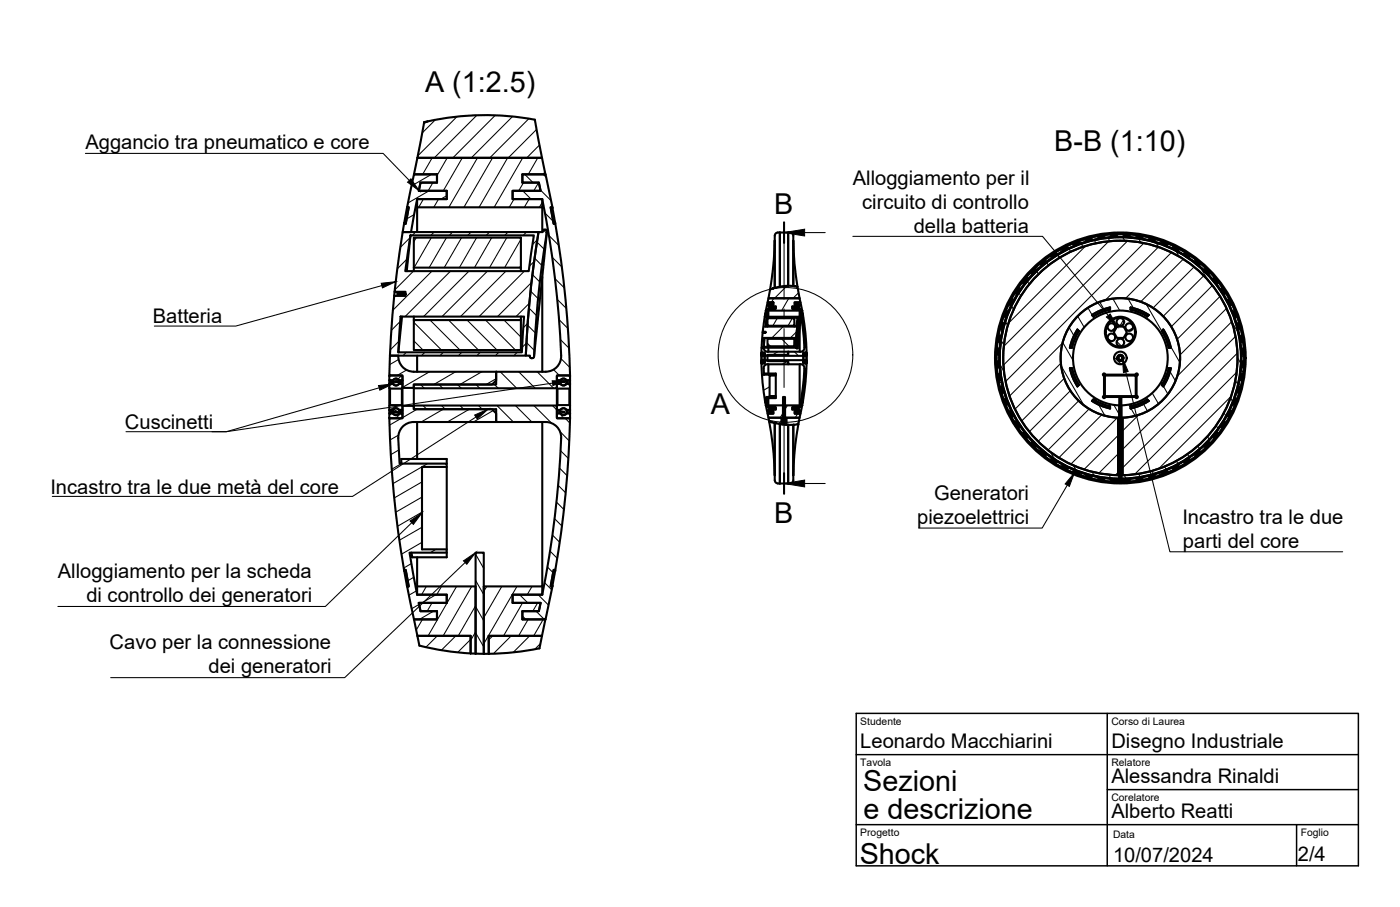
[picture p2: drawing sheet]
<svg xmlns="http://www.w3.org/2000/svg" width="340mm" height="220mm" viewBox="0 0 340 220" stroke-linecap="round" stroke-linejoin="round" font-family="sans-serif">
<!-- layer: Visible -->
<g fill="none" stroke="#000" stroke-width=".51">
<path d="M103 29.7l.9-.2-.9 .3zM129.9 29.1l1.8 9.2h-30.3l1.6-8.5M129.9 29.1a65.4 65.4 0 0 0-26 .4M97.8 56.3h33l-1.8 12.8-.8 8.6-.5 8.6h-33l1.1-14.5h2.7v-.4h-2v-.2h2v-.4h-2.7zM98.2 54.1l.4 .2 .7-4-.4 .2-.7 3.8M98.9 50.3v.1M99.7 57.1h30l-1.3 8.7h-30zM99.7 57.1l-.9 8.7M100.5 57.7h26v7.3h-26zM100.6 42.3h5.6v2h-4l-.5 2h6.8v2h-7.2l-1.5 8h-2l.3-2h.5l.7-4h-.4zM106.2 42.3h-5.6l.8-4h30.3l.8 4h-5.6v2h4l.4 2h-6.8v2h7.2v8M106.2 42.3v2h-4l-.5 2h6.8v2h-7.2v2"/>
<path d="M126.9 42.3h5.6l1.7 8h-.4l.7 4h.4a247.5 247.5 0 0 1 3.6 36.8h-3.2v3.1h-34.8v-.9h20v-3.1v2.1l-1 1h-19v.8h-2.7v-3h-3.2l.1-4.8h2.1a3.7 3.7 0 0 0 3.7 3.9h32.1a3.8 3.8 0 0 0 3.7-3.9 241.6 241.6 0 0 0-4.6-38h-7.2v-2h6.8l-.4-2h-4zM130.8 56.3h1l.2-.4 .2-.2 .5 .1 .2 .2a275 275 0 0 0-3.2 30.6l-.2 .3h-.4l-.3-.2-.1-.4h-1l.5-8.6 .8-8.6zM131.7 50.3h-30.4v6M132.9 56.2l-3.2 30.4M134.2 50.3v.2M134.7 54.3h-.2l-.7-4 .4 .2 .7 3.8M134.9 54.1l-.2 .2M188.2 58.4v11.5M188.2 58.4l-.2 4.8-.9 7.1M189 56.4h.4M189 56.4a.75 .75 0 0 0-.8 .8v1.2M189.4 56.4v13.2"/>
<path d="M189.4 56.4h2.1v13M192.7 58.4v11M192.7 58.4a74.2 74.2 0 0 0 1 11.2M192.7 58.4v-1.2a.87 .87 0 0 0-1.2-.7v12.9M259.2 59.8l-.2 .2M261 59.1l-.3 .1M261.5 58.8l-.2 .1M262.1 58.6l-.3 .1M262.3 59l-1.5 .6M263.9 58l-.2 .1M264.5 57.9h-.2M265.1 57.7l-.3 .1"/>
<path d="M265.3 58.2l-1.5 .4M267 57.3l-.3 .1M267.6 57.2l-.3 .1M267.6 57.4l-.2 .1v.2l-1.8 .5-1 .1-.2-.2v.2l-.9 .5-1.9 .4-.1-.2v.3l-1.7 .9-1 .3-.1-.2M268.2 57.2h-.3M268.3 57.6l-1.5 .2M270.1 57h-.3M270.5 57.1v.2l-1.9 .4-1-.1v-.2M270.7 57.1v.2l1 .2 1.9-.2v-.2h.2M270.7 57a4.7 4.7 0 0 1 3 0 4.5 4.5 0 0 1 3 .3h.1a4.5 4.5 0 0 1 3 .7h.1a4.4 4.4 0 0 1 2.8 .9l.3 .1M270.7 57.1h-.2M270.7 56.9h-.2"/>
<path d="M270.7 57h-.1a4.5 4.5 0 0 0-3 .3h-.1a4.5 4.5 0 0 0-3 .7h-.1a4.4 4.4 0 0 0-2.9 .9l-.1 .1a4.6 4.6 0 0 0-2.7 1.2M271.3 56.9h-.2M271.4 57.4h-1.6M272.9 57.4h1.6M273 56.9h.2M273.6 56.9h.2M273.8 57.1v.2l1.9 .4 1-.1v-.2M274.2 57h.3M276 57.6l1.5 .2M276.1 57.2h.3M276.7 57.4l.2 .1v.2l1.8 .5 1 .1v-.2M276.7 57.2l.3 .1"/>
<path d="M277.3 57.3l.3 .1M279 58.2l1.5 .4M279.2 57.7l.3 .1M279.8 58.1h.2l-.1 .2 .9 .5 1.9 .4v-.2l.2 .1-.1 .2 1.7 .9 1 .3 .1-.2M279.8 57.9h.2M280.4 58l.2 .1M282 59l1.5 .6M282.2 58.6l.3 .1M282.8 58.8l.2 .1M283 59a4.5 4.5 0 0 1 2.7 1.2l.1 .1M283.3 59.1l.3 .1M285.1 59.8l.2 .2"/>
<path d="M95.9 70.8l-.1 1M97.3 76.8h30l-.5 8.7h-30zM97.7 76.8l-.9 8.7M100.5 77.7h26v7.3h-26zM100.5 76.8v.9M100.5 65v.8M126.5 76.8v.9M126.5 65v.8M131.7 67.1v23.1M185.8 76.9h8.2l-.7 7.5h-8.3l.3-3.6h.6l-.5-.1 .5-.2h-.6zM185.9 76.3v.1M186 75.4h.1"/>
<path d="M186 75.4l-.1 .9M186.1 75.4l-.2 1M186.1 75.4h-.1M186.2 77.1h7.5l-.3 2.2h-7.5zM186.2 77.1l-.2 2.2M186.4 77.2h6.6v1.9h-6.6zM186.4 79.1v.2M186.5 73.4h1.4v.5h-1l-.1 .5h1.6v.5h-1.8l-.3 2h-.5zM186.6 75.4v1.5M186.7 72.4h7.5l.2 1h-1.4v.5h1l.1 .5h-1.7v.5h1.8v.5h-7.6v-.5h1.8v-.5h-1.6l.1-.5h1v-.5h-1.4zM188.2 69.9l-1.1 .4M189.4 69.6l-1.2 .3"/>
<path d="M191.5 69.4h1.2M191.5 69.4l-2.1 .2M192.7 69.4l1 .2M193 79.1v.2M193.7 69.6l.5 2.8h-7.5l.4-2.1M194 76.9l.5-.1-.8 7.7h-.1l-.3-.1zM194.2 79.6v5.8M194.2 75.4v1.5M194.5 76.9l-.8 7.6M194.8 75.4l.1 1 .2-.1M194.8 75.4h.1M194.9 75.4l.1 .9"/>
<path d="M194.9 75.4h.1M195 76.3v.1M243.1 79.6l-.1 .2M243.2 79v.2M243.3 79.3h.2v1l-.6 1.9-.2-.1 .3 1.3-.4 1.8h-.2v.2h.2l.1 1-.1 1.9h-.2v.3l.2-.1 .2 1 .1 1.9h-.2v.3l.2-.1 .6 1.9v.9l-.2 .1 .1 .2 .2-.1 .4 .9 .5 1.9-.2 .1v.2l.2-.1a6.5 6.5 0 0 1 1.1 2.9l.2-.1 1.1 1.6 .4 .9-.2 .1M243.4 78.4l-.1 .3M243.8 78.5l-.4 1.5M244 76.6l-.1 .2M244.2 76l-.1 .2M244.3 76.3l.2 .1-.2 1-.7 1.7h-.2l-.1 .2M244.3 76.1l-.1 .1a4.4 4.4 0 0 0-.9 2.8v.1a4.4 4.4 0 0 0-.7 3v.2M244.4 75.4l-.1 .3"/>
<path d="M244.9 75.6l-.6 1.4M245.2 73.7l-.1 .2M245.5 73.2l-.1 .2M245.6 73.2l-.1 .1a4.4 4.4 0 0 0-1.2 2.8M245.8 72.6l-.1 .2M246.2 72.8l-.7 1.4M246.7 70.9l-.1 .3M247 70.7l-1.2 1.5-.2 1M247.1 70.4l-.2 .2M247.1 70.5l-.1 .2M247.4 69.9l-.1 .3M247.8 70.1l-.8 1.3"/>
<path d="M248.6 68.4l-.2 .2M248.9 67.9l-.1 .2M249 68l-.1 .1a4.4 4.4 0 0 0-1.8 2.4M249.1 68l-.2 .2 .2 .1-.5 .9-1.2 1.5-.2-.2-.1 .2 .2 .1-.4 1-1.1 1.6-.2-.2-.1 .2 .2 .1-.2 1-1 1.7-.1-.1-.1 .2M249.3 67.4l-.1 .2M249.7 67.7l-1 1.2M250.6 66l-.2 .2M251 65.6l-.1 .2M251.1 65.7h-.1a4.6 4.6 0 0 0-2 2.3M251.1 65.7l-.1 .2 .1 .1-1.1 1.6-.8 .6-.2-.1M251.5 65.2l-.2 .1M251.8 65.5l-1.1 1"/>
<path d="M252.9 63.9l-.2 .2M253.3 63.8l.1 .1-.6 .8-1.5 1.2-.2-.2M253.4 63.5l-.2 .2M253.9 63.1l-.2 .2M254.2 63.4l-1.2 1M255.4 62l-.2 .1M255.9 61.7l-.2 .1M256 61.8l-.2 .2 .1 .1-1.4 1.3-.9 .4-.1-.2-.2 .2M256.4 61.3l-.2 .2M256.7 61.7l-1.3 .8M258.1 60.4l-.2 .1M258.6 60.1l-.2 .1"/>
<path d="M258.7 60.2h-.1a4.5 4.5 0 0 0-2.7 1.5v.1a4.4 4.4 0 0 0-2.5 1.8h-.1a4.3 4.3 0 0 0-2.2 2.1M258.7 60.3l-.2 .1 .1 .2-1.6 1.1-.9 .3-.1-.2M259.4 60.2l-1.3 .7M261.7 80l.4 .3M261.7 80l-1 1.8-.8 2.6M265.3 76.5l2.4-1.3 2-.6-.1 .5-2.3 .8-1.7 .9zM271.3 79.3h1.6l.8 1.3-.8 1.4h-1.6l-.7-1.4zM274.6 74.6v.5M274.6 74.6l2.6 .9 1.8 1-.3 .3-1.7-.9-2.3-.8M284.9 60.2l1.3 .7M285.6 60.3l.2 .1-.1 .2 1.6 1.1 .9 .3 .1-.2 .2 .1-.2 .2 1.5 1.3 .9 .4 .1-.2 .2 .2M285.7 60.1l.2 .1"/>
<path d="M285.8 60.3a4.5 4.5 0 0 1 2.6 1.5 4.6 4.6 0 0 1 2.5 1.8h.1a4.4 4.4 0 0 1 2.2 2.1h.1a4.8 4.8 0 0 1 2 2.3M286.2 60.4l.2 .1M287.6 61.7l1.3 .8M287.9 61.3l.2 .2M288.4 61.7l.2 .1M288.9 62l.2 .1M290.1 63.4l1.2 1M290.4 63.1l.2 .2M290.9 63.5l.2 .2M291 63.8l-.2 .1 .7 .8 1.5 1.2 .1-.2M291.4 63.9l.2 .2M292.5 65.5l1.1 1"/>
<path d="M292.8 65.2l.2 .1M293.2 65.7l.1 .2M293.3 65.6l.1 .2M293.3 65.9l-.2 .1 1.2 1.6 .8 .6 .1-.1M293.7 66l.2 .2M294.6 67.7l1 1.2M295 67.4l.1 .2M295.3 68l.1 .2-.2 .1 .5 .9 1.2 1.5 .3-.1-.2 .2 .4 1 1.1 1.6 .1-.1 .2 .1M295.3 68l.1 .1a4.6 4.6 0 0 1 1.8 2.4v.1a4.5 4.5 0 0 1 1.5 2.6M295.4 67.9l.1 .2M295.7 68.4l.2 .2M296.5 70.1l.8 1.3"/>
<path d="M296.9 69.9l.1 .3M297.2 70.4l.2 .2M297.6 70.9l.1 .3M298.1 72.8l.7 1.4M298.5 72.6l.1 .2M298.7 73.2l.1 .1a4.5 4.5 0 0 1 1.2 2.8M298.7 73.4l-.1 .1 .2 1 .9 1.7 .2-.1 .1 .2M298.8 73.2l.1 .2M299.1 73.7l.1 .2M299.4 75.6l.6 1.4M299.9 75.4l.1 .3M300 76.3l-.2 .1 .4 1.8 .5 .9h.2l.1 .2"/>
<path d="M300 76.1l.1 .1a4.6 4.6 0 0 1 .9 2.8M300.1 76l.1 .2M300.3 76.6l.1 .2M300.5 78.5l.4 1.5M300.9 78.4l.1 .3M301 79.3h-.2v1l.5 1.9 .3-.1v.2M301 79v.1a4.6 4.6 0 0 1 .7 3M301.1 79v.2M301.2 79.6l.1 .2M94.6 94.2v4.3M94.6 99.5h.1v.9l-.1-.1zM94.6 92.4l.1-.1v.9l-.1-.1z"/>
<path d="M94.6 91.1v.2M94.6 92.3v.1M94.6 93.1v.1M94.6 99.5v.1M94.7 93.1v.1M94.7 99.5h.1M94.7 98.3l-.1 .2v1h.9a.85 .85 0 0 1 1.4 0M94.7 98.3h2.9l.2 .2v1h-.9M94.7 94.3v4M95.2 99.5l.2 .6M95.4 99.7l-.2 .1 .2 .3M95.4 92.5l-.2 .1 .2 .3"/>
<path d="M95.4 92.9l-.2 .3M95.4 92.5v.4M95.9 92.5h.5v.2h-.5zM95.9 99.9h.5v.2h-.5zM96.9 93.2h.9v1l-.2 .1h-2.9l-.1-.1M96.9 92.3h.9v-1l-.2-.2h-2.9l-.1 .2v1h.9l.7-.4 .7 .4M96.9 93.2l-.7 .4-.7-.4h-.9v1M97 99.7l.2 .1-.1 .3zM97 92.5l.2 .1-.1 .3h-.1zM97 93l.1 .2M97 99.7h.1M97.1 99.5l-.1 .2"/>
<path d="M97.6 99.5h.2v.8l-.2 .1zM97.6 92.3l.2 .1v.7l-.2 .1zM97.6 94.3v4M97.7 93.1v.1M97.7 99.5h.1M97.8 94.2v4.3M100.5 98.4h34.8v3.1h3.2a247.5 247.5 0 0 1-3.6 36.8h-.4l-.7 4h.4l-1.7 8h-5.6v-2h4l.4-2h-6.8v-2h7.2a237.2 237.2 0 0 0 4.6-38.5 3.7 3.7 0 0 0-3.7-3.4h-12.1v-3.1h-20zM100.5 94.2v4.2M101.3 86.3v3.9M135.3 93.2h.9l.7 .4 .7-.4h.9v1l-.2 .1h-2.9l-.1-.1zM135.3 99.5h.1v.9l-.1-.1zM135.3 92.4l.1-.1v.9l-.1-.1z"/>
<path d="M135.3 94.2v4.2M135.4 93.1v.1M135.4 99.5h.1M135.4 98.3h2.9l.2 .2v1h-.9l-.4-.4a.83 .83 0 0 0-1 .4h-.9v-1zM135.4 94.3v4M135.4 91.1h2.9l.2 .2v1h-.9l-.7-.4-.7 .4h-.9v-1zM135.9 99.5l.2 .6M136.1 99.7l-.2 .1 .2 .3M136.1 92.5l-.2 .1 .2 .3M136.1 92.9l-.2 .3M136.1 92.5v.4M136.6 92.5h.5v.2h-.5z"/>
<path d="M136.6 99.9h.5v.2h-.5zM137.7 92.5l.2 .1-.1 .3h-.1zM137.7 92.9l.1 .3M137.7 99.7l.2 .1-.1 .3h-.1zM137.8 99.5l-.1 .2M138.3 94.3v4M138.3 99.5h.2v.8l-.2 .1zM138.3 92.3l.2 .1v.7l-.2 .1zM138.3 93.1v.1M138.3 99.5h.1M138.5 94.2v4.3M138.5 91.1v.2"/>
<path d="M138.5 92.3v.1M138.5 93.1v.1M138.5 99.5v.1M185 86.3v1.1M185 87.7v.2zM185 85.9v.2zM185 88.2h.8v-.8h.6v.2h4.8l.3 .3v.5h-5.3l-.6 .5v2h2.8v.2h-1.5v5h1.5v.3h-2.2l.4 2.5h1.8v.5h-1.6l.1 .5h1v.5h-1.4l-.4-2a46 46 0 0 1-1.1-10.2zM185 85.6h.1M185 85.9h.1M185 87.7h.1M185 87.9h.1M185 88.2h.1"/>
<path d="M185 87.4v.3h.2M185 87.4h.8v.3h-.6M185 86.4v1M185 85.6v.3h.2M185 85.6h.8v.3h-.6M185 86.1h.1M185.1 87.7h.1M185.1 87.8h.1M185.1 86h.1M185.1 85.9h.1M185.1 87.7v.1M185.1 85.9v.1"/>
<path d="M185.1 86v.1M185.2 87.7h.1M185.2 86h.1M185.2 87.7v.1M185.2 85.9v.1M185.2 86.1h-.2v.2M185.2 87.9h-.2v.3M185.2 86.1h.3M185.2 87.9h.3M185.3 80.5v.3M185.3 85.9l.1 .1zM185.3 87.8h.1z"/>
<path d="M185.5 86.1h.3l-.1 .3-.7-.1M185.5 87.9h.3v.3h-.8M185.6 87.7v.1M185.6 85.9v.1M185.6 86v.1M185.6 87.8h.1M185.6 87.7h.1M185.6 86h.1M185.6 85.9h.1M185.6 82h7.5l-.1 2.2h-7.5zM185.7 90.9v-.2h2.7v.2M185.7 86.4v1"/>
<path d="M185.7 87.7v.2zM185.7 85.9v.2zM185.7 82l-.2 2.2M185.7 86.1h.1M185.7 87.7h.1M185.8 86.3v1.1M185.9 97.5l.1 .9M185.9 97.4v.1M185.9 97.4l.1 .9M185.9 97.4h.1M186 98.4h.1M186.3 96.4l.1 .2h2v-.2"/>
<path d="M186.4 82.2h6.6v1.9h-6.6zM186.4 86.4v1M186.4 82v.2M186.6 96.6v1.8M186.6 88.4v2.3M186.6 84.4v1M188.4 91.1v5M193 82v.2M194.2 88.4v10M194.9 97.4l-.1 1zM195 97.4v.1M195.1 87.4h.8v.3h-.8z"/>
<path d="M195.1 85.6h.8v.3h-.8zM195.1 87.7l.1 .2zM195.1 85.9l.1 .2zM195.1 86.4v1M195.2 86.1h.1M195.2 87.7h.1M195.2 86.4v1M195.3 87.7h.1M195.3 87.8h.1M195.3 86h.1M195.3 85.9h.1M195.3 87.7v.1"/>
<path d="M195.3 85.9v.1M195.3 86v.1M195.4 87.7v.1M195.4 85.9v.1M195.4 86.1h-.3l.1 .3h.7M195.4 87.9h-.3v.3h.8v-.3h-.2M195.4 86.1h.3M195.4 87.9h.3M195.4 84.4l-.3 .7-.6 .3h-8.1l-.6-.3-.3-.7h-.5v1.2h.8v.7h.6v-.2h4.8l.3-.2v-.5v.7h-5.1v.3h8.7v-.8h.8l-.2-4.6a18.1 18.1 0 0 0-.9-5.6l-.3-2h-1.5v.5h1l.1 .5h-1.7v.5h1.8a59.5 59.5 0 0 1 1.2 9.5M195.4 89.4l-.1-.5-.6-.5h-3.2v-.8h-5.1v-.2h8.7v.8h.8l-.2 4.6a18.1 18.1 0 0 1-.9 5.6l-.3 2h-1.5v-.5h1l.1-.5h-1.7v-.5h1.8a59.5 59.5 0 0 0 1.2-9.5M195.5 85.9l.1 .1zM195.5 87.8h.1z"/>
<path d="M195.7 86.1h.2v.3M195.7 87.7h.1M195.7 86l.1 .1M195.7 86h.1M195.8 86h.1M195.8 87.7h.1M195.8 87.7h-.1M195.8 86h-.1M195.9 86.4v1M195.9 87.7v.2zM195.9 85.9v.2zM195.9 86.1h.1"/>
<path d="M195.9 87.7h.1M195.9 86.3v1.1M195.9 85.6h.1M195.9 85.9h.1M195.9 87.9h.1M195.9 88.2h.1M242.2 87.7v.3M242.2 85.8v.3M242.2 88.3v.1a5.4 5.4 0 0 0 .4 3.1v.2M242.2 88.9l.1 .3M242.3 84.6l-.1 .2M242.3 85.4l-.3 1 .3 1.9"/>
<path d="M242.3 88.3v.3M242.3 85.2v.2M242.4 90.8l.1 .3M242.5 82.7l-.1 .2M242.5 91.5l.1 .2M242.6 82.1l-.1 .2M242.6 82.3l-.3 1-.1 2.1M242.6 91.7a4.3 4.3 0 0 0 .7 2.9 4.1 4.1 0 0 0 .9 2.9l.1 .2M242.6 92l.1 .3M242.6 87.7l.1 1.5M242.7 81.5l-.1 .2M242.7 84.6l-.1 1.5"/>
<path d="M242.9 90.7l.2 1.6M243 93.9l.1 .3M243.1 81.5l-.2 1.5M243.2 94.5v.3M243.3 95.1l.1 .3M243.4 93.8l.4 1.5M243.9 96.9l.1 .3M244.1 97.5l.1 .2M244.3 97.7l.5 1.8 .6 .9M244.3 96.7l.6 1.5M244.3 98.1l.1 .2M245.1 99.8l.1 .3"/>
<path d="M245.5 99.6l.7 1.4M259.9 89.4h.5l.8 2.4 .9 1.6M259.9 84.4h.5M259.9 89.4l.6 1.9 1.2 2.5M262.1 93.4l-.4 .4M262.1 80.3l-1.2 2.3-.5 1.8M265.2 97.3l.4-.3 2.2 1.1 1.8 .5v.5M265.3 97.3l1.8 1 2.6 .8M268.4 91.1h7.5v5h-7.5zM268.5 96.4h3.4M272.4 96.4h3.4M272.4 98.4v17.9"/>
<path d="M272.4 98.4a11.5 11.5 0 0 0 9.9-17 11.5 11.5 0 0 0-19.6-1.1 11.5 11.5 0 0 0 7.9 18l1.3 .1v17.9a29.4 29.4 0 0 1-25.5-43.6 29.4 29.4 0 0 1 50.4-1.8 29.4 29.4 0 0 1-22.2 45.3l-2.2 .1M274.6 98.6v.5M276.1 91.2v4.9M276.1 91.2a.29 .29 0 0 0 .3-.3 .29 .29 0 0 0-.3-.3 .29 .29 0 0 0-.3 .3h-7.3a.29 .29 0 0 0-.3-.3 .29 .29 0 0 0-.3 .3 .29 .29 0 0 0 .3 .3v4.9a.29 .29 0 0 0-.3 .2 .29 .29 0 0 0 .3 .3 .29 .29 0 0 0 .3-.3M276.1 96.1a.29 .29 0 0 1 .3 .2 .29 .29 0 0 1-.3 .3 .29 .29 0 0 1-.3-.3M279 97.3l-.3-.3-1.7 .9-2.3 .7M279 97.3l-2.4 1.3-2 .5M283.9 89.4h.5l-.3 1.3-1.5 3.1-.4-.4 1.2-2.2zM283.9 84.4h.5M283.9 84.4l-.8-2.4-.9-1.7 .4-.3 1.2 2.4 .6 2M298.8 99.6l-.7 1.4M299.2 99.8l-.1 .3"/>
<path d="M300 98.1l-.1 .2M300 96.7l-.6 1.5M300.2 97.5l-.1 .2M300.4 96.9l-.1 .3M300.9 93.8l-.4 1.5M301 95.1l-.1 .3M301 94.7a4.5 4.5 0 0 1-.9 2.9 4.6 4.6 0 0 1-1.3 2.8M301.1 94.5v.3M301.2 81.5l.2 1.5M301.3 93.9l-.1 .3M301.4 90.7l-.2 1.6M301.6 84.6l.1 1.5"/>
<path d="M301.6 82.3l-.2 .1-.1 1 .4 1.8h.2M301.6 91.4v.3l-.3-.1-.5 1.9v.9l.2 .1-.1 .2-.2-.1-.5 .9-.4 1.9 .2 .1-.1 .2-.2-.1-.9 1.7-.2 .9 .1 .1M301.6 81.5l.1 .2M301.7 82.1v.2M301.7 91.7a4.5 4.5 0 0 1-.7 2.9v.1M301.7 87.7l-.1 1.5M301.7 92l-.1 .3M301.7 82.3a4.5 4.5 0 0 1 .3 3 4.7 4.7 0 0 1 0 3M301.7 82.1l.1 .2M301.8 91.5l-.1 .2M301.8 82.7l.1 .2M301.9 90.8l-.1 .3"/>
<path d="M301.9 88.6l-.2-.1-.4 1.9 .1 1h.2M301.9 85.2v.2h-.2l-.2 1 .2 1.9h.2v.2M302 88.3v.1a4.5 4.5 0 0 1-.3 3v.3M302 84.6l.1 .2M302.1 88.9l-.1 .3M302.1 85.2v.2M302.1 88.3v.3M302.1 85.8v.3M302.1 87.7v.3M94.6 101.5h3.2v-3h2.7v.8h19l1 1v2.1h-20a3.8 3.8 0 0 0-3.8 3.9l.4 6.2h11.4v.8h-6v20h6v.8h-9l1.8 10.2h7.2v2h-6.8l.5 2h4v2h-5.6l-1.7-8h.4l-.7-4h-.5a247.5 247.5 0 0 1-3.5-36.8zM94.6 101.4v.1M94.6 100.3v.1"/>
<path d="M96.9 100.4h.9v1l-.2 .1h-2.9l-.1-.1M96.9 100.4l-.7 .4-.7-.4h-.9v1M97.5 112.5v-1.1h11v1.1M101.3 102.4v9M108.5 113.3v20M131.7 102.4v39.9h-14.2v16.4M135.3 100.4h.9l.7 .4 .7-.4h.9v1l-.2 .1h-2.9l-.1-.1zM138.5 101.4v.1M138.5 100.3v.1M186.8 102.3l-.1-.9h3.2v1.6v-1.6h-3.2l-.2-1h1.4v-.5h-1l-.1-.5h1.6v-.5h-1.8v-.5h3.6v4.6v-6.6h.5v6.7v-4.7h3.5v.5h-1.8v.5h1.7l-.1 .5h-1v.5h1.4l-.2 1h-3.2v1.7v-1.7h3.2l-.3 1.6M186.8 102.3l1.4 .4M186.8 102.3l1.1 7.8 .3 5.2"/>
<path d="M188.2 102.7v12.6M188.2 102.7l1.2 .2v14.4v-14.4l2.1 .2M188.2 115.3v1.3a.75 .75 0 0 0 .8 .7M191.5 103.1h1.2v12.2M191.5 103.1v14.2M192.7 115.3v1.3a.75 .75 0 0 1-.8 .7h-2.9M193.9 103l-1.2 .1v12.2M193.9 103l-.7 4.9-.5 7.4M245.4 100.4l.1 .2M245.5 100.3v.2a4.3 4.3 0 0 0 1.5 2.6M245.7 100.9l.1 .2M246.6 102.6l.1 .2"/>
<path d="M246.9 103.1l.2 .2M247 102.3l.8 1.3M247 103.1l.1 .2M247.1 103l.1 .2 .2-.1 1.2 1.4 .5 .9-.2 .2 .1 .1 .2-.1 1.4 1.3 .5 .8-.1 .2M247.1 103.3a4.2 4.2 0 0 0 1.8 2.4 4.1 4.1 0 0 0 2 2.3M247.3 103.6l.1 .2M248.4 105.2l.2 .2M248.7 104.9l1 1.2M248.8 105.7l.1 .1M249.2 106.1l.1 .2M250.4 107.5l.2 .2M250.7 107.2l1.1 1.1"/>
<path d="M250.9 108l.1 .2M250.9 107.9l.2 .2M251 107.9l.1 .1 .2-.1 1.5 1.2 .6 .7-.1 .2 .2 .1 .1-.2 1.6 1.1 .7 .7-.1 .1 .2 .1M251.1 108.1a4.1 4.1 0 0 0 2.2 2l.1 .1M251.3 108.4l.2 .2M252.7 109.7l.2 .2M253 109.3l1.2 1M253.2 110.1l.2 .2M253.4 110.2l.7 .8 1.7 .9M253.7 110.5l.2 .1M255.2 111.6l.2 .2M255.4 111.2l1.3 .9"/>
<path d="M255.7 112l.2 .1M255.8 111.9l.1 .1a4.2 4.2 0 0 0 2.6 1.5M256 112l.1-.2 .9 .3 1.6 1.1-.1 .2a6.4 6.4 0 0 1 3 1.1l-.1 .2 .2 .1v-.2l1.9 .4 .9 .4-.1 .2 .2 .1M256.2 112.3l.2 .1M257.9 113.2l.2 .2M258.1 112.8l1.3 .7M258.4 113.5l.2 .1M258.5 113.5l.2 .1M258.7 113.6a4.4 4.4 0 0 0 2.7 1.2 4.3 4.3 0 0 0 2.9 .9l.1 .1a4.3 4.3 0 0 0 3 .6h.1a4.5 4.5 0 0 0 3 .4M259 113.8l.2 .1M260.7 114.6l.3 .1M260.8 114.2l1.5 .5"/>
<path d="M261.3 114.8l.2 .1M261.8 115l.3 .1M263.7 115.6l.2 .1M263.8 115.2l1.5 .4M264.3 115.8l.2 .1M264.5 115.7l.1-.2h1l1.8 .6v.2l.2 .1v-.3h1l1.9 .3v.2l1.4 .1v-20.3h.5v20.3M264.8 116h.3M266.7 116.4h.3M266.8 115.9l1.5 .3M267.3 116.5h.3M267.9 116.6h.3M269.8 116.3l2.1 .1"/>
<path d="M269.8 116.8h.3M271.6 101.4v13.9M271.9 116.2a29.3 29.3 0 0 1-25.4-43.4 29.3 29.3 0 0 1 50.2-1.9 29.3 29.3 0 0 1-22.1 45.2l-2.2 .1M272.7 101.4v13.9a28.5 28.5 0 0 0 24.3-42.2 28.5 28.5 0 0 0-48.7-1.8 28.5 28.5 0 0 0 21.2 43.9l2.1 .1M272.7 101.4a14.5 14.5 0 0 0 11.9-21.9 14.5 14.5 0 0 0-24.9 0 14.5 14.5 0 0 0 11.9 21.9 14.5 14.5 0 0 1-11.9-21.9 14.5 14.5 0 0 1 24.9 0 14.5 14.5 0 0 1-11.9 21.9M272.7 115.3a28.5 28.5 0 0 0 24.3-42.2 28.5 28.5 0 0 0-48.7-1.8 28.5 28.5 0 0 0 21.2 43.9l2.1 .1M273.8 116.7h-3.3M273.8 116.8h-3.3M274.5 116.8h-.3M274.5 116.3l-2.1 .1M276.4 116.6h-.3M277 116.5h-.3"/>
<path d="M277.5 115.9l-1.5 .3M277.6 116.4h-.3M279.5 116h-.3M279.7 115.7v-.2h-1l-1.8 .6v.2h-.2v-.2h-1l-1.9 .3v.2l-1.4 .1M280 115.8l-.2 .1M280.5 115.2l-1.5 .4M280.6 115.6l-.2 .1M282.5 115l-.3 .1M283 114.7l-.1 .1a4.4 4.4 0 0 1-2.9 .9l-.1 .1a4.2 4.2 0 0 1-3 .6h-.1a4.6 4.6 0 0 1-3 .4M283 114.8l-.2 .1M283.5 114.2l-1.5 .5M283.6 114.6l-.3 .1"/>
<path d="M285.3 113.8l-.2 .1M285.8 113.5h-.1a4.4 4.4 0 0 1-2.7 1.3M285.9 113.5l-.2 .1M286.2 112.8l-1.3 .7M286.4 113.2l-.2 .2M288.1 112.3l-.2 .1M288.5 111.9l-.1 .1a4.4 4.4 0 0 1-2.6 1.5M288.6 112l-.2 .1M288.9 111.2l-1.3 .9M289.1 111.6l-.2 .2M290.6 110.5l-.2 .1M290.9 110.2l-.7 .8-1.7 .9"/>
<path d="M291 110l-.2 .1-.1-.2-.9 .5-1.5 1.3 .2 .1-.2 .1-.1-.1-1.8 .8-.7 .6 .1 .2a6.5 6.5 0 0 0-3 1.1l.1 .2-.2 .1v-.2l-1.9 .4-.9 .4 .1 .3h-.2M291.1 110.1l-.2 .2M291.3 109.3l-1.2 1M291.6 109.7l-.2 .2M293 108.4l-.2 .2M293.3 107.9l-.1 .1-.2-.1-1.5 1.2-.7 .7 .2 .2M293.4 107.9l-.1 .1a4.5 4.5 0 0 1-2.2 2l-.2 .2M293.4 108l-.1 .2M293.6 107.2l-1.1 1.1M293.9 107.5l-.2 .2M295.1 106.1l-.1 .2M295.5 105.7l-.1 .1"/>
<path d="M295.6 104.9l-1 1.2M295.9 105.2l-.2 .2M297 103.6l-.1 .2M297.2 103.3a4.3 4.3 0 0 1-1.8 2.4 4.3 4.3 0 0 1-2 2.3M297.2 103l-.1 .2-.2-.1-1.2 1.4-.5 .9 .2 .2-.1 .1-.2-.1-1.4 1.3-.6 .8 .2 .2M297.3 102.3l-.8 1.3M297.4 103.1l-.2 .2M297.7 102.6l-.1 .2M298.6 100.9l-.1 .2M298.8 100.3l-.1 .2-.2-.1-1.1 1.6-.4 .9 .2 .1M298.8 100.3v.2a4.4 4.4 0 0 1-1.5 2.6l-.1 .2M298.9 100.4l-.1 .2"/>
<path d="M98.2 138.3v.2M98.2 138.4l.4-.1 .7 4-.4-.1zM99.9 134.1l.3 1.2h8.3v-1.2M101.3 135.3v9h7.2v2h-6.8l.5 2h4v2h-5.6l.8 4h12.9v4.3v-4.3h-12.9l.5 2.4M134.7 138.3h-.2l-.7 4 .4-.1M134.7 138.3l.2 .3-.7 3.6M134.9 138.3v.2M98.9 142.2v.1M101.3 142.3h14.2v16.4v-24.6h2v24.6M101.9 156.7l6.7 1.3 6.9 .6M115.5 158.6l2 .1M118.7 154.3h13l-.6 3.1-5.6 .8-6.8 .5"/>
<path d="M118.7 154.3v4.4M118.7 158.7h-1.2M131.7 142.3v2h-7.2v2h6.8l-.4 2h-4v2h5.6l-.8 4h-13M134.2 142.2v.1"/>
<circle cx="270" cy="79.4" r=".92"/>
<circle cx="272.2" cy="78.1" r=".92"/>
<circle cx="274.3" cy="79.4" r=".92"/>
<circle cx="96.2" cy="99.9" r=".84"/>
<circle cx="96.2" cy="92.7" r=".84"/>
<circle cx="136.9" cy="92.7" r=".84"/>
<circle cx="136.9" cy="99.9" r=".84"/>
<circle cx="185.4" cy="87.8" r=".2"/>
<circle cx="185.4" cy="86" r=".2"/>
<circle cx="195.5" cy="86" r=".2"/>
<circle cx="195.5" cy="87.8" r=".2"/>
<circle cx="270" cy="81.9" r=".92"/>
<circle cx="272.1" cy="86.9" r="30.5"/>
<circle cx="272.1" cy="80.6" r="3.8"/>
<circle cx="272.2" cy="86.9" r="1.53"/>
<circle cx="272.2" cy="83.1" r=".92"/>
<circle cx="272.2" cy="86.9" r=".75"/>
<circle cx="272.2" cy="86.9" r=".5"/>
<circle cx="272.2" cy="86.9" r=".52"/>
<circle cx="272.2" cy="80.6" r="3.5"/>
<circle cx="272.2" cy="86.9" r="30.1"/>
<circle cx="274.3" cy="81.9" r=".92"/>
</g>
<circle cx="192.7" cy="103.1" r=".25" fill="#000"/>
<!-- layer: Hatching -->
<g fill="none" stroke="#000" stroke-width=".25">
<path d="M105 38.3l-2.3 4M105.7 29.1l-3.1 3.2M108.6 38.3l-2.4 4.3M111 28.3l-9.5 9.5M112.3 38.3l-4.6 8M115.8 28l-10.3 10.3M116 38.3l-7 12M119.6 38.3l-6.9 12M120.3 28l-10.3 10.3M123.3 38.3l-6.9 12M124.5 28.3l-10 10M127 38.3l-7 12"/>
<path d="M128.5 28.8l-9.5 9.5M130.3 31.4l-6.9 6.9M130.6 38.3l-2.3 4M131 35.2l-3.1 3.1M98.3 53.3l.4 .2M99.6 57.7l-2.4 2.3M99.9 56.2l-.3 .1M100.6 52.1l-1.8 1M100.9 56.3l-.7 .8M101.1 57.7l-.6 1M102.8 48.3l-1.1 2M104.2 46.3l-5.1 3"/>
<path d="M104.8 57.7l-4.2 7.3M104.8 42.3l-4.9 2.8M105.2 44.3l-1.2 2M105.5 56.3l-.9 .8M106.5 48.3l-1.1 2M108.5 57.7l-4.3 7.3M108.5 47.5l-1.4 .8M109.9 56.3l-.8 .8M112.1 57.7l-4.2 7.3M114.4 56.3l-.8 .8M115.8 57.7l-4.2 7.3M118.9 56.3l-.8 .8"/>
<path d="M119.4 57.7l-4.1 7.3M123.1 57.7l-4.2 7.3M123.4 56.3l-.8 .8M124.9 48.3l-1.2 2M126.5 58.1l-3.9 6.9M127 46.3l2 2M127.2 44.3l-1.2 2M127.5 42.3l2 2M127.9 56.3l-.8 .8M128.5 48.3l-1.1 2M130.4 58.7l1.8 1.8M130.5 58.2l-1.2 1.2"/>
<path d="M130.8 44.3l-1.1 2M131.3 46.1l2.6 2.6M131.7 49.1l-.7 1.2M132 55.8l.8 .8M132.4 41.7l-.4 .6 .7 .7M132.4 51.7l2 2M133.3 57.2l2.4 2.4M133.9 50.3l-.1 .1M134.8 53.9l-.3 .3M260.4 58.8l-6.7 3.9M260.8 59.1l.5 .3M262.7 59.2l.4 .7"/>
<path d="M263.7 59.8l-18.7 18.6M264.9 57.8l.7 .4M265.8 58.3l.5 .8M268.6 57.7l-.2 .1M269.2 57.7l.4 .9M269.3 58.6l-25.5 25.5M269.9 57l.6 .4M270.8 56.5l-.7 .4M272.7 57.6l.5 .9M273.9 58.5l-30.1 30.1M275.1 57.7h-.2M276.6 57.9l.6 1"/>
<path d="M276.6 56.8l-.5 .2M276.6 57.3h.1M276.8 57.4l1.3 .7M277.8 59l-33.5 33.6M279.9 58.5l-.1 .1M280.8 58.9l.7 1.1M281.2 57.8l-.4 .2M281.4 60l-12.9 12.9M283.8 59.9l-.1 .1M285 59.3l-.4 .2M97.2 78l-2.1 2.2M98.8 62.9l-2.3 2.4"/>
<path d="M100.4 65.8l-4.5 4.6M100.5 78.2l6.8 6.8M104.5 77.7l7.2 7.3M104.9 65.8l-9.5 9.5M109 77.7l7.2 7.3M109.4 65.8l-11 11M113.5 77.7l7.2 7.3M113.9 65.8l-11 11M117.9 77.7l7.3 7.3M118.4 65.8l-11 11M122.4 77.7l4.1 4.1M122.9 65.8l-11 11"/>
<path d="M126.5 64.5l-.3 .5M127.4 65.8l-11 11M128.1 78.9l1.9 1.9M128.2 78.5l-1.1 1.1M128.5 74.8l1.8 1.8M128.6 73.6l-3.3 3.2M128.9 70.7l1.8 1.8M129.1 68.6l-8.2 8.2M129.3 66.6l1.8 1.8M129.8 63.5l-1.2 1.1M129.9 62.7l1.7 1.7M134.2 62.5l2.3 2.3"/>
<path d="M134.8 67.6l2.3 2.3M135.4 72.7l2.2 2.2M135.8 77.6l2.2 2.1M185.9 79.1l-.5 .6M186.5 75.8l-.5 .3M187.1 73.9l-.3 .5M187.9 72.4l-.5 1M188.1 76.9l-.2 .2M188.4 74.7l-.3 .2M188.8 77.2l-1.1 1.9M190.2 79.3l-2.7 2.7M191.2 69.4l-3 3"/>
<path d="M191.6 72.4l-1.7 3M192.5 77.2l-1.1 1.9M192.6 76.9l-.2 .2M193.8 74.9l-.3 .5M194 77.4l.4 .4M194 71.1l-1.4 1.3M194.1 74.4h.1M194.8 78.3l.6 .5M242.8 79.9l-.4 .3M243.4 78.4l.4 .2M243.8 79.4h-.1M244.2 78l.6 1.1"/>
<path d="M244.3 75.4l-.5 .3M244.5 75.3l.4 .3M245.5 74.7l-.1 .1M245.7 74.3l.5 .9M245.8 72.5l.5 .2M247.1 70.1l-.6 .4M247.5 69.7l.5 .4M247.5 71l.5 .9M248.8 69.1l-.1 .1M249.4 67.2l.6 .3M249.6 68.2l.4 .8M251.7 64.8l.6 .4"/>
<path d="M251.8 65.8l.4 .8M253.5 65.4l-2.9 2.9M254.3 63.7l.4 .7M254.3 62.7l.6 .4M256.9 61.9l.4 .7M257.3 60.7l.6 .4M259.7 60.4l.4 .7M259.7 79.5l1.2 2M261.8 76.8l1.6 2.7M264.3 74.7l1 1.8M265.4 76.6l.4 .7M267.1 73.3l1.1 1.8"/>
<path d="M268.4 75.5l.3 .4M270.3 72.5l1.7 2.9M270.9 79.5l-.9 .8M272.9 77.6l-.8 1.5M273.3 77.1l-.2 .1M274 72.5l1.4 2.3M275.2 79.6l-1.2 .7M275.6 79.2l-.1 .2M275.7 75.4l.4 .7M278.4 73.9l3.8 6.5M284.5 61.3l-11.1 11.2M285.6 60.9l.8 1.4"/>
<path d="M287.2 61.7h-.1M287.4 62.9l-10.3 10.4M288.2 61l-.3 .2M290 64.8l-9.9 10M290.1 63.6l-.1 .1M291.1 63.1l-.3 .1M291.7 65.1l1.7 2.9M292.4 66.9l-9.9 9.9M292.6 65.8v.1M293.6 65.3l-.3 .2M294.1 67.4l1.3 .7M294.5 69.3l-10 10"/>
<path d="M294.8 68.2v.1M295.5 68.1l.1 .1M295.8 67.7l-.3 .2M296.4 71.9l-10.5 10.5M296.7 70.8v.1M297.7 70.3l-.3 .1M297.9 74.9l-11.3 11.3M298.3 73.6h.1M298.6 73.6l.5 .3M299.1 77.9l1.7 2.9M299.2 78.1l-13.3 13.2M299.3 73l-.3 .2"/>
<path d="M299.6 76.5h.1M300.2 78.2l.7 .4M300.5 75.9l-.2 .2M300.6 79.6h-.1M301.6 79l-.3 .2M95.5 99.4l1.5 .8M96.2 91.9l.8 .8M96.7 98.3l-2 1.2M96.8 87.2l-2.1 1.3M96.9 82.8l-2.1 2.1M97.6 91.1l-.9 .9M97.8 99.9l-.2 .2"/>
<path d="M98.7 85.5l-.8 .8M98.8 89.8l-2.3 1.3M100.5 82.7l2.3 2.3M101.3 99.3l-3.5 2.1M102.2 93.3l.8 .9M102.8 98.4l.9 .9M103.2 85.5l-.8 .8M104.4 90.2l-7.1 4.1M106.6 93.3l.9 .9M107.3 98.4l.8 .9M107.7 99.3l-5.4 3.1M107.7 85.5l-.8 .8"/>
<path d="M110.7 90.2l-5.3 3.1M111.1 93.3l.9 .9M111.7 98.4l.9 .9M112.2 85.5l-.8 .8M114 99.3l-5.4 3.1M115.6 93.3l.9 .9M116.2 98.4l.9 .9M116.6 85.5l-.8 .8M117.1 90.2l-5.4 3.1M119.8 99.6l-4.8 2.8M120.1 93.3l.9 .9M120.5 91.9l-2.4 1.4"/>
<path d="M120.7 98.4l4 4M121.1 85.5l-.7 .8M121.5 90.2l4 4M125.2 98.4l4 4M125.6 85.5l-.8 .8M126 90.2l4 4M127.9 83.3l-1.1 1M127.9 83.1l1.9 1.9M129.7 98.4l4.3 4.3M130.5 90.2l4 4M134.2 98.4l1.1 1.1M134.5 89.7l1.4 1.4"/>
<path d="M135.3 92.5l.1 .3M136.1 82.4l2.1 2.1M136.3 87l2.1 2.2M137.7 93l-1 .6M137.9 93.2l.6 .5M138.1 91.1l.4 .6M185.5 87.4l-.5 .3M185.5 84l-.4 .4M185.7 91l-.6 .3M186.4 97.8l-.3 .2M186.5 83.3l.7 .8M186.9 93.9l-1.4 .8"/>
<path d="M187 99.4l-.2 .3M187.6 98.4l-.3 .5M189 85.4l-1.4 .7M189.3 86.1l.2 .3M189.8 84.2l-.2 .2M189.8 82.2l1.9 1.9M190.2 98.8l.5 .9M190.5 87.4l.3 .3M191.3 87.7l-1.3 .7M191.3 98.4l-.6 1M191.5 88.3v.1M193 85.4l1 1"/>
<path d="M193 98.9l.5 .5M193.4 81.4l.5 .4M193.5 80.5l-1.5 1.5M194 99.9l.5 .4M194.8 96.1l.4 .5M195 87.4l.3 .3M195.2 92.1l.5 .5M195.3 83.2l.6 .6M195.8 88.2l.1 .1M242 87.7l-.3 .2M242.2 84l-.4 .2M242.2 88.7l.5 .3"/>
<path d="M242.2 85l.3 .2M242.3 91.2l-.3 .2M242.6 92.6l.8 .5M242.6 81.6l.4 .2M242.8 87.3h.1M242.9 88.4l1 1.8M243 94.5l-.3 .2M243 83.5h.1M243.1 90.8h-.1M243.2 82.6l.7 1.2M243.7 94.1h.1M243.9 97l.6 .3"/>
<path d="M244 97.6l-.3 .2M244.7 97.2h-.1M257.7 88.2l-11.2 11.1M257.8 88.8l5.5 9.6M258.1 83.2l-12.9 12.9M258.1 83.1l2.5 4.4M258.5 91.8l-10.3 10.4M260 94.8l-10 10M261.2 82l.3 .6M262 97.3l-9.8 9.8M264.6 99.3l-10 10M265.9 96.6l.5 .9"/>
<path d="M266.9 98.2l1.5 2.7M268.7 81.6l-.1 .2M269.1 82.3l1 .5M270.6 98.3l1.3 2.3M270.6 86.7l1.7 1.7M270.9 84l-.2 .1M271.3 82.9l1.1 1.1M271.9 98.5l.5 .3M273.1 81.7l-.3 .3M274.2 98.2l.4 .8M274.7 99.1l1.1 1.8M277.3 97.2l.2 .4"/>
<path d="M277.8 98.1l1 1.7M279.9 95.4l1.5 2.6M282 92.8l.3 .4M282.3 80.5l.4 .8M282.6 93.7l1.1 2M283.5 88.9l.3 .6M284.2 90.2l1.3 2.3M284.3 83.9l2.3 4.1M298.8 99.4l.5 .3M298.9 96.6l.5 .9M299 98.8l-.1 .1M299 96.2l-17.5 17.6"/>
<path d="M300 96.4l.5 .3M300.1 92.3l.6 1.1M300.1 81.7l-27.4 27.4M300.4 90.4l-24.8 24.7M300.5 98l-.5 .2M300.6 85.7l-27.9 27.9M300.6 86.8l.8 1.4M300.6 94.3h-.1M300.8 93.2l.7 .4M301.2 82.9h.1M301.3 90.1l-.1 .1M301.4 89.9l.6 .4"/>
<path d="M301.4 82.6l.4 .2M301.5 86.4h-.1M301.6 86.3l.6 .4M301.9 93.5l-.4 .2M302.2 82.3l-.3 .2M302.5 89.5l-.4 .2M302.6 85.8l-.4 .2M96.8 105.6l-2.1 1.2M96.9 109.2l-2 1.1M97.3 100.4l-1.1 1.1M97.5 101.5l-2.9 1.7M97.5 112.5l-2.3 1.4"/>
<path d="M102.5 116.9l-6.7 4M103.9 112.5l-8.5 4.9M135.6 117.8l1.8 1.8M135.9 113.6l1.9 1.9M136.1 104.8l2.2 2.2M136.1 100.4l.7 1.1M136.2 109.4l1.9 1.9M137.3 101.5l1.1 1.2M189.9 102.1l-.8 .7M190.2 100.2l-.7 1.2M193.8 100.4l-.6 1M194 102.4l-.6 .6"/>
<path d="M245.3 100.5l-.3 .2M246 100.1l-.1 .1M246.1 101.9l.9 .6M246.3 100.7l1 1.7M246.9 103.3l-.3 .1M247.6 102.9h-.1M248.7 105.9l-.2 .1M249.4 105.4v.1M250.9 108.3l-.3 .1M251.6 108.8l1.8 1.1M251.7 107.8l-.1 .1M253.4 110.5l-.3 .2"/>
<path d="M253.6 110h.1M254.2 110l-.1 .1M254.3 110.4l.5 .3M255.2 109.7l1 1.8M256.3 112.5l-.4 .2M257.1 112l-.1 .1M259.6 114.3l-.4 .2M260.2 113.8l.5 .3M260.5 113.8h-.1M260.7 112.9l.7 1.3M261.5 114.5h.1M261.6 114.6l1.9 1.1"/>
<path d="M263.4 115.7l-.4 .3M264.4 115.1l-.1 .1M265.3 114.5l.6 1M267.6 100.7l-10.4 10.4M268 116.7l-.5 .3M269.2 116l-.1 .1M269.3 115.2l.6 .9M271.4 101.4l-11.3 11.3M271.6 105.7l-8.3 8.2M271.6 110.2l-4.7 4.7M271.6 114.7l-.7 .6M271.6 112.8l.3 .5"/>
<path d="M271.6 106.4l.3 .5M271.6 116.7l.2 .1M271.9 113.2l.5 .3M271.9 109.5l.5 .3M271.9 105.9l.5 .2M271.9 102.2l.5 .3M272.4 114.2l.3 .5M272.4 107.8l.3 .5M272.4 101.5l.3 .5M273.1 115.3l.5 .9M274 117l-.7 .3M275.6 116l-.1 .1"/>
<path d="M276.5 115l.5 .8M276.6 100.7l-3.9 3.9M276.9 116.1l.6 .3M279.8 114.3l.4 .8M281.2 114.9l.8 .4M282.9 113.2l.4 .8M285.1 113.5l.4 .2M285.7 111.9l.5 .7M286.9 113.1l-3.6 2.1M288.4 111.7l.3 .2M288.4 110.2l.5 .8M291 108.2l.4 .8"/>
<path d="M291.1 110.7l-3.6 2.1M291.1 109.6l.3 .2M293.3 105.9l.5 .8M293.5 107.3l.4 .2M295.4 103.3l.5 .8M295.6 104.9l.4 .2M295.8 104.4l-.2 .1M297.3 100.2l.5 .8M297.3 102.2l.5 .3M297.9 103.1l-.6 .4M99.9 136.8l-1.8 1.1M102.5 120.6l-6.4 3.7"/>
<path d="M102.5 124.3l-6 3.4M102.5 128l-5.5 3.1M102.5 131.6l-5 2.9M105.9 133.3l-1.4 .8M115.5 134.5l2 3.5M133 137.6l1.4 1.4M133.6 133.8l1.8 1.7M134.2 129.9l1.8 1.7M134.7 125.9l1.8 1.8M134.7 139.3l-.5 .5M135.2 121.9l1.8 1.8M98.7 141.5l.5 .3"/>
<path d="M100.5 140.1l-1.5 .9M101.1 143.4l-1.8 1.1M101.7 154.3l-.2 .3M101.8 146.7l-1.8 1M102.6 150.3l-1.5 2.6M103.6 142.3l-1.2 2M104.9 146.3l-1.1 2M105.3 148.3l-3.4 2M105.9 144.3l-3.4 2M106.2 154.3l-2.7 2.8M107.3 142.3l-1.2 2M110.7 154.3l-3.5 3.5"/>
<path d="M110.9 142.3l-6.9 12M114.3 155.2l-3.1 3.1M114.6 142.3l-6.9 12M115.5 147l-4.2 7.3M115.5 153.4l-1.2 2M115.5 153.6l2 3.4M115.5 147.2l2 3.5M115.5 140.9l2 3.4M118.2 142.3l-.7 1.3M119.7 154.3l-1 1M121.9 142.3l-4.4 7.6M124.2 154.3l-4.4 4.4"/>
<path d="M125.6 142.3l-8.1 14M126.2 144.3l2 2M126.9 149.5l.8 .8M126.9 146.3l-4.6 8M128.3 150.3l-2.3 4M128.7 154.3l-4 4M129.2 142.3l-1.1 2M130.2 148.3l2 2M130.6 146.3l-1.2 2M130.7 144.3l2.5 2.6M131.3 156.2l-1.4 1.4M132 150.3l-2.4 4"/>
<path d="M132.3 141.4l1.7 1.8"/>
</g>
<!-- layer: Detail Boundary -->
<circle cx="190.8" cy="86.1" r="16.4" fill="none" stroke="#000" stroke-width=".25"/>
<!-- layer: Leaders -->
<path d="M99.8 43.4l2 2.9-2.8-2.1zM92.6 68.7l3.5-.3-3.2 1.5zM268.8 76.9l.9-.7 1.7 3.1zM91.9 93.6l3.6-.4-3.2 1.5zM134.1 92.4l3.6 .1-3.4 1.1zM272.6 86.9l1.4 3.2-1.1 .3zM261 114.7l-1.2 3.3-1.1-.5zM99.6 126.4l2.9-2-2.1 2.9zM112.6 136.1l2.9-2-2.1 2.8z" fill="#000" stroke="#000" stroke-width=".24"/>
<path d="M20.7 37.2h72.4l6.3 6.6M207.2 57.4h46l16 19.2M92.8 69.3l-35.5 9.8h-19.8M92.1 94.1l-37.1 10.7h-3.5M134.2 93l-79.2 11.8h-24.4M273.5 90.3l10.7 43.6h42M259.2 117.8l-6 10.4h-30.1M100 126.9l-21 20.3h-64.9M113 136.5l-29.3 28h-56.8" fill="none" stroke="#000" stroke-width=".25"/>
<!-- layer: Hole Notes -->
<path d="M115.3 100.7l3.3-1.4-2.7 2.4z" fill="#000" stroke="#000" stroke-width=".24"/>
<path d="M115.6 101.2l-30 19.3h-72.9" fill="none" stroke="#000" stroke-width=".25"/>
<!-- layer: Section Lines -->
<path d="M190.5 54v4.9M190.5 114.9v4.9" fill="none" stroke="#000" stroke-width=".51"/>
<path d="M190.5 58.9v13.7M195.5 56.5h4.9M190.5 75v2.4M190.5 79.8v14.2M190.5 96.4v2.4M190.5 101.2v13.7M195.5 117.3h4.9" fill="none" stroke="#000" stroke-width=".25"/>
<path d="M190.5 56.5l5-.9v1.7zM190.5 117.3l5-.8v1.7z" fill="#000" stroke="#000" stroke-width=".24"/>
<!-- layer: TITLEBLOCK -->
<path d="M208 173.1h122v37h-122zM269 173.1v37M208 183.2h122M269 191.6h61M208 200.2h122M315 200.2v9.9" fill="none" stroke="#000" stroke-width=".36"/>
<g font-size="7">
<text x="103.3" y="22.4">A (1:2.5)</text>
<text x="256.1" y="36.7">B-B (1:10)</text>
<text x="188" y="51.9">B</text>
<text x="172.6" y="100.5">A</text>
<text x="188" y="126.9">B</text>
<text x="209.7" y="192.1">Sezioni</text>
<text x="209.7" y="198.8">e descrizione</text>
<text x="208.9" y="209.7">Shock</text>
</g>
<g font-size="4.9">
<text x="20.7" y="36.2">Aggancio tra pneumatico e core</text>
<text x="207.2" y="45">Alloggiamento per il</text>
<text x="209.4" y="50.8">circuito di controllo</text>
<text x="222" y="56.7">della batteria</text>
<text x="37.1" y="78.4">Batteria</text>
<text x="30.4" y="104.1">Cuscinetti</text>
<text x="12.2" y="119.8">Incastro tra le due metà del core</text>
<text x="226.9" y="121.4">Generatori</text>
<text x="222.8" y="127.2">piezoelettrici</text>
<text x="287.2" y="127.1">Incastro tra le due</text>
<text x="287.4" y="132.9">parti del core</text>
<text x="14.1" y="140.3">Alloggiamento per la scheda</text>
<text x="21" y="146.2">di controllo dei generatori</text>
<text x="26.6" y="157.6">Cavo per la connessione</text>
<text x="50.7" y="163.4">dei generatori</text>
<text x="209" y="181.7">Leonardo Macchiarini</text>
<text x="270" y="181.7">Disegno Industriale</text>
<text x="270" y="190.1">Alessandra Rinaldi</text>
<text x="270" y="198.6">Alberto Reatti</text>
<text x="270.4" y="209.1">10/07/2024</text>
<text x="315.3" y="209">2/4</text>
</g>
<g font-size="2.5">
<text x="209" y="175.9">Studente</text>
<text x="270" y="175.9">Corso di Laurea</text>
<text x="209" y="185.9">Tavola</text>
<text x="270" y="185.9">Relatore</text>
<text x="270" y="194.4">Corelatore</text>
<text x="209" y="202.9">Progetto</text>
<text x="270.4" y="203.4">Data</text>
<text x="316" y="202.9">Foglio</text>
</g>
</svg>
